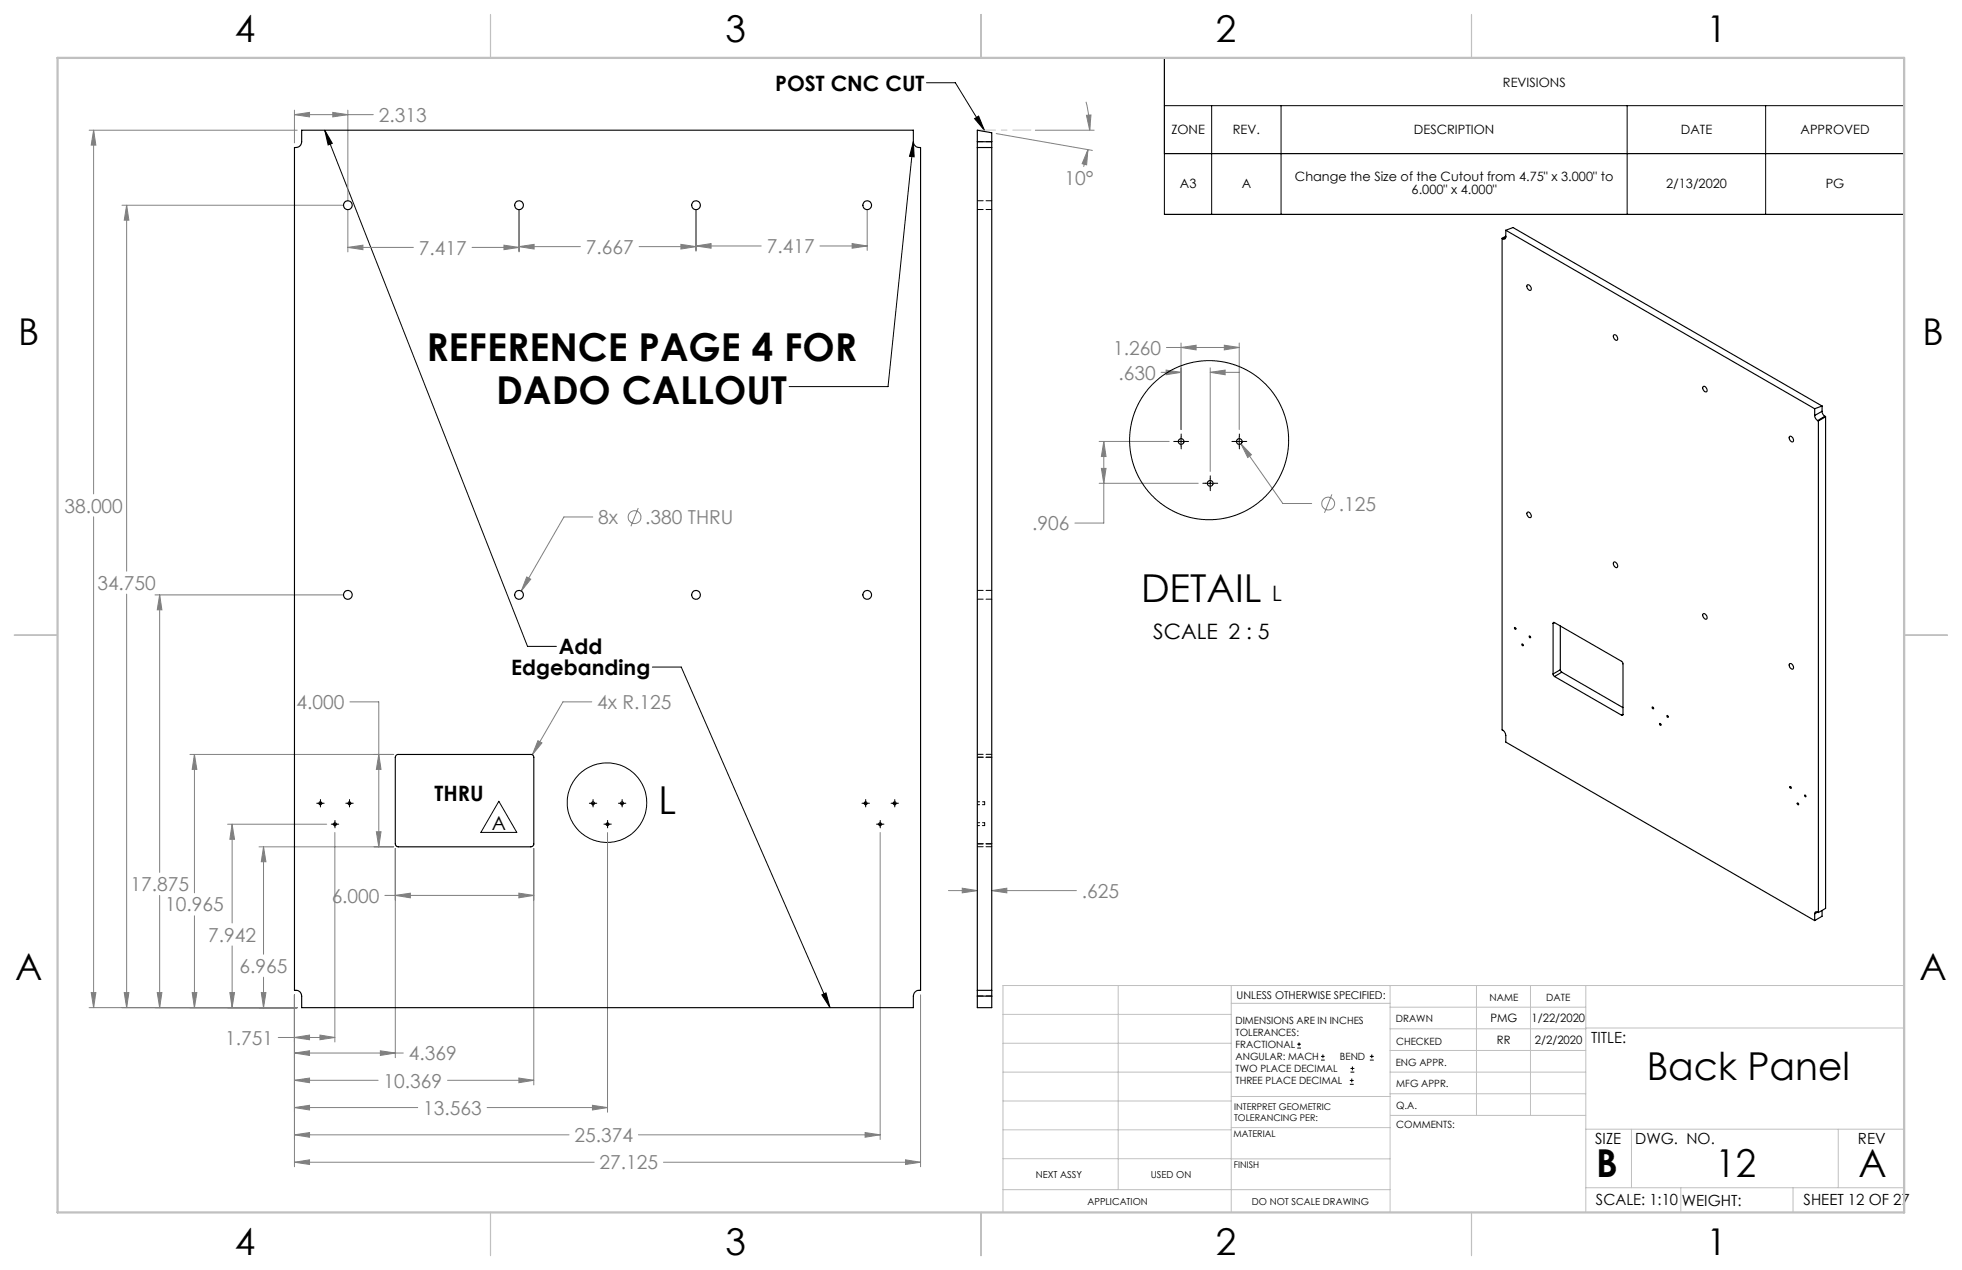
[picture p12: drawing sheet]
<svg xmlns="http://www.w3.org/2000/svg" width="432mm" height="279mm" viewBox="0 0 432 279" stroke-linecap="round" stroke-linejoin="round" font-family="sans-serif">
<g fill="none" stroke="#808080" stroke-width=".22">
<path d="M19.6 28.6h45.8M20.6 28.6v80.1M20.6 28.6l.5 3.3h-1zM64.8 24.2v7.2M64.8 25.2h17.4M64.8 25.2l3.3-.5v1zM73.2 24.7l3.4 .5-3.4 .5zM76.6 24.2v19.9M219.3 29.4l21.1 3.7M227.9 28.6h12.9M239 22.4a25.6 25.6 0 0 1 .8 6.2M239.1 25.4l1-.1-.3 3.3z"/>
<path d="M239.4 32.9l-.3 3.4-.9-.3zM239.4 32.9l-.9 3.8M26.8 45.2h48.8M27.9 45.2v80.5M27.9 45.2l.5 3.2h-1.1zM76.6 46.1v9.3M76.6 54.4h14.4M76.6 54.4l3.3-.5v1zM103.9 54.4h10.3M110.9 53.9l3.3 .5-3.3 .5zM114.2 46.1v9.3M114.2 54.3h13.5"/>
<path d="M114.2 54.3l3.3-.5v1zM140.7 54.3h12.5M149.9 53.8l3.3 .5-3.3 .5zM153.2 54.1l3.3-.5v1zM153.2 46.1v9.2M153.2 54.1h14.3M180.4 54.1h10.5M187.5 53.6l3.4 .5-3.4 .5zM190.9 46.1v9M256.7 76.4h16M259.9 75.5v19M259.9 76.4l3.3-.4v1z"/>
<path d="M269.5 76l3.2 .4-3.2 .6zM272.7 75.5v19M241.9 97.1h15.4M242.9 97.1v18h-6.3M242.9 97.1l.5 3.3h-1zM255.6 81.9h4.3M256.6 81.4l3.3 .5-3.3 .5zM266.3 80.9v22.8M266.3 81.9h6.4M266.3 81.9l3.3-.5v1zM273.1 97.6l9.2 13.2h6.4M273.1 97.6l2.3 2.4-.8 .6z"/>
<path d="M20.6 113.7v108M130.5 113.7h-6.4l-9.4 16.3M140.5 111.8l-1.6 4M241.9 106.3h21.8M242.4 103h1l-.5 3.3zM293.1 108.8l-1.6 4M27.9 130.7v91M34.1 130.9h41.5M35.1 130.9v61M35.1 130.9l.5 3.3h-1zM115.9 126.9l.9 .5-2.1 2.6zM77 154.4h6.4v31.9"/>
<path d="M130.2 154.4h-6.3l-6.7 11.7M41.8 166h44.8M42.8 166v30.4M42.8 166l.5 3.3h-1zM83.4 166l.5 3.3h-1.1zM118.4 162.9l.9 .5-2.1 2.7zM35.1 197v24.7M50.1 181.3h21.8M51.1 181.3v21.8M51.1 181.3l.5 3.3h-1zM57 186.3h29.6M58 186.3v23.6"/>
<path d="M58 186.3l.5 3.3h-1zM73.7 183.2v46M82.8 183h1.1l-.5 3.3zM84.7 197h32.8M87 186.7v46M87 197l3.3-.5v1zM114.2 196.5l3.3 .5-3.3 .5zM117.5 186.7v52M133.7 183.2v61.5M193.7 183.2v67.5M208.7 195.9h6.4M211.8 195.4l3.3 .5-3.3 .5z"/>
<path d="M218.3 195.9h18.6M218.3 195.9l3.3-.5v1zM20.1 218.4h1l-.5 3.3zM27.3 218.4h1.1l-.5 3.3zM34.6 218.4h1l-.5 3.3zM42.3 218.4h1l-.5 3.3zM42.8 201.5v20.2M50.6 218.4h1l-.5 3.3zM51.1 208.1v13.6M57.5 218.4h1l-.5 3.3zM58 215v6.7M64.8 218.9v37.8"/>
<path d="M202.6 218.9v37.8M19.6 221.7h45.8M61.2 228.2h12.5M64.8 231.7h24M64.8 237.7h18.4M64.8 228.2l3.3-.5v1zM64.8 231.7l3.3-.5v1zM64.8 237.7l3.3-.5v1zM70.4 227.7l3.3 .5-3.3 .5zM83.7 231.2l3.3 .5-3.3 .5zM98.5 237.7h19M114.2 237.2l3.3 .5-3.3 .5z"/>
<path d="M64.8 255.7h66M64.8 243.7h27.1M64.8 249.7h60.4M64.8 255.7l3.3-.5v1zM64.8 243.7l3.3-.5v1zM64.8 249.7l3.3-.5v1zM107.2 243.7h26.5M130.4 243.2l3.3 .5-3.3 .5zM140.5 249.7h53.2M146 255.7h56.6M190.4 249.2l3.3 .5-3.3 .5zM199.3 255.2l3.3 .5-3.3 .5z"/>
<circle cx="139.7" cy="113.8" r="1.41"/>
<circle cx="292.3" cy="110.8" r="1.41"/>
</g>
<g fill="none" stroke="#000" stroke-width=".22">
<path d="M203.9 18.2h6.4l6.3 10.4M256.3 12.7h162.8v34.5h-162.8zM71.5 28.6l1.6 2.9-.9 .4zM71.5 28.6l44.6 113.6h6.3M201 31.2l.2 3.3-1-.1zM201 31.2l-5.6 53.9h-21.7M214.5 26.1l.9-.6 1.2 3.1zM256.3 33.8h162.8M256.3 23.2h162.8M266.7 23.2v24M281.9 23.2v24M358.1 23.2v24"/>
<path d="M388.6 23.2v24M258.9 97.1h2M259.9 96.1v2M271.7 97.1h2.1M272.7 96.1v2M265.3 106.3h2M266.3 105.3v2.1M143.6 146.8h6.3l32.8 74.9M70 176.7h1M70.5 176.2v1M76.4 176.7h1M76.9 176.2v1"/>
<path d="M109.8 176.3l3.9 6.8h-7.9zM130 176.7h1M130.5 176.2v1M136.4 176.7h1M136.9 176.2v1M190 176.7h1M190.5 176.2v1M196.4 176.7h1M196.9 176.2v1M73.2 181.3h1M73.7 180.8v1M133.2 181.3h1"/>
<path d="M133.7 180.8v1M193.2 181.3h1M193.7 180.8v1M180.9 218.9l.9-.5 .9 3.3zM285.5 230.6h.8M285.5 229.7h.8M285.9 229.3v.9M290.7 233.2h.8M290.7 232.4h.8M291.1 232v.8M297.1 238.5h.8M297.1 237.7h.8"/>
<path d="M297.2 235.9h.9M297.2 235.1h.9M297.5 237.3v.8M297.6 234.6v.9M301.5 233.2h.8M301.5 232.4h.8M301.9 232v.8"/>
<circle cx="133.6" cy="176.6" r="8.7"/>
</g>
<g fill="none" stroke="#000" stroke-width=".22" stroke-dasharray="15.2 1.3 1.3 1.3">
<path d="M259 97.1h-.7M260 96.1v-.6M260 98.1v.7M261 97.1h.6M271.8 97.1h-.7M272.8 96.1v-.6M272.8 98.1v.7M273.8 97.1h.6M265.4 106.3h-.7M266.4 105.3v-.6M266.4 107.3v.7M267.4 106.3h.6"/>
<path d="M70 176.7h-.3M70.5 176.2v-.3M70.5 177.2v.3M71 176.7h.3M76.4 176.7h-.3M76.9 176.2v-.3M76.9 177.2v.3M77.4 176.7h.3M130 176.7h-.3M130.5 176.2v-.3M130.5 177.2v.3M131 176.7h.3"/>
<path d="M136.4 176.7h-.3M136.9 176.2v-.3M136.9 177.2v.3M137.4 176.7h.3M190 176.7h-.3M190.5 176.2v-.3M190.5 177.2v.3M191 176.7h.3M196.4 176.7h-.3M196.9 176.2v-.3M196.9 177.2v.3M197.4 176.7h.3"/>
<path d="M73.2 181.3h-.3M73.7 180.8v-.3M73.7 181.8v.3M74.2 181.3h.3M133.2 181.3h-.3M133.7 180.8v-.3M133.7 181.8v.3M134.2 181.3h.3M193.2 181.3h-.3M193.7 180.8v-.3M193.7 181.8v.3M194.2 181.3h.3"/>
</g>
<path d="M215.1 28.6h11.8" fill="none" stroke="#c0c0c0" stroke-width=".22" stroke-dasharray="15.2 1.3 1.3 1.3" stroke-dashoffset="11.3"/>
<g fill="none" stroke="#c0c0c0" stroke-width=".22">
<path d="M246.1 216.8v44.9M271 216.8v49.9M305.9 216.8v49.9M324.9 216.8v28.6M336.8 216.8v28.6M349 216.8v49.9M419.1 216.8h-198.4v49.9M220.7 235.9h50.3M220.7 229.5h50.3M220.7 223.2h50.3M271 220.7h34.9M305.9 231.1h43.1"/>
<path d="M305.9 226.3h43.1M305.9 221.6h43.1M305.9 235.9h43.1M349 226.2h70.1M220.7 248.6h50.3M220.7 242.2h50.3M220.7 254.9h50.3M271 255h34.9M271 248.1h35M271 241.2h35M305.9 240.6h43.1M306 245.4h43"/>
<path d="M349 248.4h70.1M359.1 248.4v12.9M404.6 248.4v12.9M220.7 261.7h85.2M349 261.3h70.1M369.9 261.3v5.4M394.6 261.3v5.4"/>
</g>
<path d="M108 3.2v9.5M215.9 3.2v9.5M323.8 3.2v9.5M3.1 139.7h9.6M419.1 139.7h9.5M108 266.7v9.6M215.9 266.7v9.6M323.8 266.7v9.6" fill="none" stroke="#c0c0c0" stroke-width=".25"/>
<path d="M12.7 12.7h406.4v254h-406.4z" fill="none" stroke="#c0c0c0" stroke-width=".5"/>
<g fill="#000">
<path d="M201 31.2l.2 3.3-1-.1z"/>
<path d="M180.9 218.9l.9-.5 .9 3.3zM71.5 28.6l1.6 2.9-.9 .4zM214.5 26.1l.9-.6 1.2 3.1z"/>
</g>
<g fill="#808080">
<path d="M239.4 32.9l-.3 3.4-.9-.3zM239.1 25.4l1-.1-.3 3.3z"/>
<path d="M20.1 218.4h1l-.5 3.3zM20.6 28.6l.5 3.3h-1zM50.6 218.4h1l-.5 3.3zM51.1 181.3l.5 3.3h-1zM64.8 255.7l3.3-.5v1zM199.3 255.2l3.3 .5-3.3 .5zM64.8 228.2l3.3-.5v1zM70.4 227.7l3.3 .5-3.3 .5zM64.8 243.7l3.3-.5v1zM130.4 243.2l3.3 .5-3.3 .5zM64.8 249.7l3.3-.5v1zM190.4 249.2l3.3 .5-3.3 .5zM34.6 218.4h1l-.5 3.3zM35.1 130.9l.5 3.3h-1zM27.3 218.4h1.1l-.5 3.3zM27.9 45.2l.5 3.2h-1.1zM64.8 25.2l3.3-.5v1zM73.2 24.7l3.4 .5-3.4 .5zM76.6 54.4l3.3-.5v1zM110.9 53.9l3.3 .5-3.3 .5zM114.2 54.3l3.3-.5v1zM149.9 53.8l3.3 .5-3.3 .5zM153.2 54.1l3.3-.5v1zM187.5 53.6l3.4 .5-3.4 .5zM115.9 126.9l-1.2 3.1 2.1-2.6zM57.5 218.4h1l-.5 3.3zM58 186.3l.5 3.3h-1zM42.3 218.4h1l-.5 3.3zM42.8 166l.5 3.3h-1zM64.8 231.7l3.3-.5v1zM83.7 231.2l3.3 .5-3.3 .5zM64.8 237.7l3.3-.5v1zM114.2 237.2l3.3 .5-3.3 .5zM87 197l3.3-.5v1zM114.2 196.5l3.3 .5-3.3 .5zM82.8 183h1.1l-.5 3.3zM83.4 166l.5 3.3h-1.1zM118.4 162.9l-1.2 3.2 2.1-2.7zM211.8 195.4l3.3 .5-3.3 .5zM218.3 195.9l3.3-.5v1zM242.4 103h1l-.5 3.3zM242.9 97.1l.5 3.3h-1zM259.9 76.4l3.3-.4v1zM269.5 76l3.2 .4-3.2 .6zM266.3 81.9l3.3-.5v1zM256.6 81.4l3.3 .5-3.3 .5zM273.1 97.6l1.5 3 .8-.6z"/>
</g>
<g fill="none" stroke="#000" stroke-width=".25">
<path d="M66.4 28.6h134.6v2.6a1.36 1.36 0 0 0 1.6 1.3v185.4a1.32 1.32 0 0 0-1.6 1.2v2.6h-134.6v-2.6a1.27 1.27 0 0 0-1.6-1.2v-185.4a1.32 1.32 0 0 0 1.6-1.3zM215.1 31.2v1.3M215.1 32.5h3.2M215.1 31.2v-2.6l3.2 .6v2M215.1 32.5v185.4M215.1 31.2h3.2M218.3 31.2v1.3M218.3 32.5v185.4M330.6 52.4v108.2a1.39 1.39 0 0 1 .8 1.2v1.5l68 39.2M330.6 52.4l.2 .1M331.4 52.1a.4 .4 0 0 1-.2 .4 .4 .4 0 0 1-.4 0M331.4 50.7l68 39.2"/>
<path d="M331.4 50.7v1.4M331.4 50.7l1.6-.6 68 39.2M331.4 52l-.8 .4M331.4 52.1l-.6 .4M336.1 62.7a.72 .72 0 0 1 .8 .4 .72 .72 0 0 1-.1 .8 .9 .9 0 0 1-.7-1.2zM355.1 73.7a.66 .66 0 0 1 .8 .4 .66 .66 0 0 1-.2 .8 .93 .93 0 0 1-.6-1.2zM374.8 85.1a.69 .69 0 0 1 .8 .3 .69 .69 0 0 1-.1 .8 .88 .88 0 0 1-.7-1.1zM393.8 96.1a.72 .72 0 0 1 .8 .3 .72 .72 0 0 1-.1 .8 .88 .88 0 0 1-.7-1.1zM399.4 91.4l.2 .6 .4 .5M399.4 89.9v1.5M400 92.5l.2 .1M400.2 92.6v108.2"/>
<path d="M401 90.5a1.29 1.29 0 0 0 .6 1.1M401 89.3l-1.6 .6M401 89.3v1.2M401 90.5l-1.6 .9M401.6 91.6l-1.6 .9M401.6 91.6l.2 .1M401.8 91.7l-1.6 .9M401.8 91.7v108.1l-1.6 1M336.1 112.7a.69 .69 0 0 1 .8 .3 .69 .69 0 0 1-.1 .9 .88 .88 0 0 1-.7-1.2zM336.5 139.9l.3 .1v.3zM341.8 137.2v11.1M342.1 137l-.2-.1-.1 .3"/>
<path d="M342.1 137l15 8.7 .1 11.5M342.1 137l-.3 .2M343.4 137.7v9.7M355.1 123.7a.72 .72 0 0 1 .8 .4 .72 .72 0 0 1-.1 .8 .88 .88 0 0 1-.7-1.2zM374.8 135.1a.72 .72 0 0 1 .8 .3 .72 .72 0 0 1-.1 .8 .94 .94 0 0 1-.7-1.1zM341.8 148.3l.3 .5M342.1 148.8l14.8 8.5M343.4 147.4l.3 .5M343.4 147.4l-1.6 .9M343.7 147.9l-1.6 .9M343.7 147.9l13.5 7.8M357.2 157.2l-.1 .2-.2-.1"/>
<path d="M357.2 157.2l-.3 .1M365.2 159.2l.3 .1v.3h-.1zM366.9 157.4l.2 .1v.3zM393.9 146a.8 .8 0 0 1 .6 1.2 .81 .81 0 0 1-.6-1.2zM87.2 166.2l.3-.2h29.3a.6 .6 0 0 1 .7 .6v19.1a.66 .66 0 0 1-.7 .6l-29.5-.1-.3-.5v-19.1zM393.9 173.1l.2-.1 .1 .4-.3-.1zM397.2 174.9l.2 .1v.3l-.2-.1zM215.1 217.9v1.2M215.1 217.9h3.2M215.1 219.1v2.6h3.2v-2.6M215.1 219.1h3.2M218.3 217.9v1.2"/>
<path d="M399.4 201v1.5M400 200.7a.39 .39 0 0 0-.4-.1 .39 .39 0 0 0-.2 .4M400 200.7l.2 .1M400 200.7l-.6 .3M401 200.3v1.3l-1.6 .9"/>
<circle cx="76.6" cy="45.1" r=".96"/>
<circle cx="114.2" cy="45.1" r=".96"/>
<circle cx="153.2" cy="45.1" r=".96"/>
<circle cx="190.9" cy="45.1" r=".96"/>
<circle cx="259.9" cy="97.1" r=".63"/>
<circle cx="272.8" cy="97.1" r=".63"/>
<circle cx="266.3" cy="106.3" r=".63"/>
<circle cx="76.6" cy="130.9" r=".96"/>
<circle cx="114.2" cy="130.9" r=".96"/>
<circle cx="153.2" cy="130.9" r=".96"/>
<circle cx="190.9" cy="130.9" r=".96"/>
<circle cx="333.5" cy="138.2" r=".18"/>
<circle cx="335.1" cy="141.8" r=".18"/>
<circle cx="363.8" cy="155.7" r=".18"/>
<circle cx="70.5" cy="176.7" r=".33"/>
<circle cx="76.9" cy="176.7" r=".32"/>
<circle cx="130.5" cy="176.7" r=".32"/>
<circle cx="136.9" cy="176.7" r=".33"/>
<circle cx="190.5" cy="176.7" r=".33"/>
<circle cx="196.9" cy="176.7" r=".32"/>
<circle cx="395.7" cy="176.9" r=".18"/>
<circle cx="73.7" cy="181.3" r=".31"/>
<circle cx="133.7" cy="181.3" r=".31"/>
<circle cx="193.7" cy="181.3" r=".31"/>
</g>
<path d="M216.7 177v-.6M216.7 181.6v-.6" fill="none" stroke="#000" stroke-width=".22" stroke-dasharray="1.3 .6" stroke-dashoffset=".3"/>
<path d="M218.3 31.2h-3.2M215.1 46.1h3.2M218.3 44.2h-3.2M215.1 131.8h3.2M218.3 129.9h-3.2M218.3 166.6h-3.2M218.3 166h-3.2M218.3 186.3h-3.2M218.3 185.6h-3.2M215.1 219.1h3.2" fill="none" stroke="#000" stroke-width=".22" stroke-dasharray="1.3 .6"/>
<path d="M215.1 177h1.6M216.7 176.4h-1.6M215.1 181.6h1.6M216.7 181h-1.6" fill="none" stroke="#000" stroke-width=".22" stroke-dasharray="1.3 .6" stroke-dashoffset=".8"/>
<circle cx="266.1" cy="96.8" r="17.5" fill="none" stroke="#000" stroke-width=".22"/>
<g font-size="8.5">
<text x="93.8" y="79.4">REFERENCE PAGE 4 FOR</text>
<text x="109.2" y="88.8">DADO CALLOUT</text>
<text x="251.1" y="132.3">DETAIL</text>
<text x="144.9" y="179">L</text>
<text x="362.4" y="237.7">Back Panel</text>
<text x="351.3" y="259">B</text>
<text x="377.5" y="258.9">12</text>
<text x="409.1" y="258.9">A</text>
</g>
<g font-size="8.1">
<text x="51.7" y="9.3">4</text>
<text x="159.7" y="9.3">3</text>
<text x="267.6" y="9.3">2</text>
<text x="375.6" y="9.3">1</text>
<text x="4" y="76">B</text>
<text x="423.1" y="76">B</text>
<text x="3.3" y="215.7">A</text>
<text x="422.4" y="215.7">A</text>
<text x="51.7" y="276">4</text>
<text x="159.7" y="276">3</text>
<text x="267.6" y="276">2</text>
<text x="375.6" y="276">1</text>
</g>
<g font-size="4.7">
<text x="170.6" y="19.9">POST CNC CUT</text>
<text x="280" y="132.3">L</text>
<text x="123" y="143.9">Add</text>
<text x="253.8" y="140.5">SCALE 2 : 5</text>
<text x="112.5" y="148.5">Edgebanding</text>
<text x="95.6" y="176.2">THRU</text>
</g>
<g font-size="4.2" fill="#808080">
<text x="83.4" y="26.8">2.313</text>
<text x="234.3" y="40.8">10°</text>
<text x="92.2" y="56">7.417</text>
<text x="128.9" y="55.9">7.667</text>
<text x="168.7" y="55.7">7.417</text>
<text x="245" y="78">1.260</text>
<text x="246.2" y="83.5">.630</text>
<text x="14.2" y="112.8">38.000</text>
<text x="294.7" y="112.3">.125</text>
<text x="131.7" y="115.3">8x</text>
<text x="142" y="115.3">.380 THRU</text>
<text x="227.2" y="116.7">.906</text>
<text x="21.4" y="129.8">34.750</text>
<text x="65.3" y="156">4.000</text>
<text x="131.4" y="156">4x R.125</text>
<text x="28.7" y="196.1">17.875</text>
<text x="238.1" y="197.5">.625</text>
<text x="36.4" y="200.5">10.965</text>
<text x="73" y="198.6">6.000</text>
<text x="45.8" y="207.2">7.942</text>
<text x="52.7" y="214.1">6.965</text>
<text x="49.5" y="229.8">1.751</text>
<text x="90" y="233.3">4.369</text>
<text x="84.4" y="239.3">10.369</text>
<text x="93.1" y="245.3">13.563</text>
<text x="126.4" y="251.3">25.374</text>
<text x="132" y="257.3">27.125</text>
</g>
<text font-size="4.2" x="108.3" y="182.5">A</text>
<g font-size="3.4">
<text x="350.2" y="229.5">TITLE:</text>
<text x="351.1" y="251.6">SIZE</text>
<text x="359.9" y="251.6">DWG. NO.</text>
<text x="408.9" y="251.7">REV</text>
<text x="351.2" y="265.2">SCALE: 1:10</text>
<text x="370.1" y="265.3">WEIGHT:</text>
<text x="396.9" y="265.2">SHEET 12 OF 27</text>
</g>
<g font-size="2.8">
<text x="330.8" y="19">REVISIONS</text>
<text x="257.8" y="29.6">ZONE</text>
<text x="271.3" y="29.6">REV.</text>
<text x="311.2" y="29.6">DESCRIPTION</text>
<text x="369.9" y="29.6">DATE</text>
<text x="396.3" y="29.6">APPROVED</text>
<text x="259.7" y="41.3">A3</text>
<text x="273.3" y="41.3">A</text>
<text x="285" y="39.8">Change the Size of the Cutout from 4.75&quot; x 3.000&quot; to</text>
<text x="366.7" y="41.3">2/13/2020</text>
<text x="401.8" y="41.3">PG</text>
<text x="310.7" y="42.7">6.000&quot; x 4.000&quot;</text>
</g>
<g font-size="2.5">
<text x="328" y="224.8">PMG</text>
<text x="337.1" y="224.9">1/22/2020</text>
<text x="329.5" y="229.6">RR</text>
<text x="337.8" y="229.7">2/2/2020</text>
</g>
<text font-size="2.4" x="272.2" y="219.7">UNLESS OTHERWISE SPECIFIED:</text>
<g font-size="2.2">
<text x="327.8" y="220.1">NAME</text>
<text x="340.3" y="220.2">DATE</text>
<text x="271.9" y="225.3">DIMENSIONS ARE IN INCHES</text>
<text x="271.9" y="227.9">TOLERANCES:</text>
<text x="307.2" y="224.9">DRAWN</text>
<text x="271.9" y="230.6">FRACTIONAL</text>
<text x="271.9" y="233.2">ANGULAR: MACH</text>
<text x="294.9" y="233.2">BEND</text>
<text x="307.3" y="229.8">CHECKED</text>
<text x="271.9" y="235.9">TWO PLACE DECIMAL</text>
<text x="271.9" y="238.5">THREE PLACE DECIMAL</text>
<text x="307.2" y="234.5">ENG APPR.</text>
<text x="307.3" y="239.2">MFG APPR.</text>
<text x="307.3" y="243.9">Q.A.</text>
<text x="307.3" y="248.1">COMMENTS:</text>
</g>
<g font-size="2.1">
<text x="227.9" y="259.2">NEXT ASSY</text>
<text x="253.3" y="259.2">USED ON</text>
<text x="239.3" y="265">APPLICATION</text>
<text x="275.5" y="265.1">DO NOT SCALE DRAWING</text>
</g>
<g font-size="2">
<text x="271.6" y="244.1">INTERPRET GEOMETRIC</text>
<text x="271.5" y="250.2">MATERIAL</text>
<text x="271.6" y="246.6">TOLERANCING PER:</text>
<text x="271.5" y="257">FINISH</text>
</g>
</svg>
